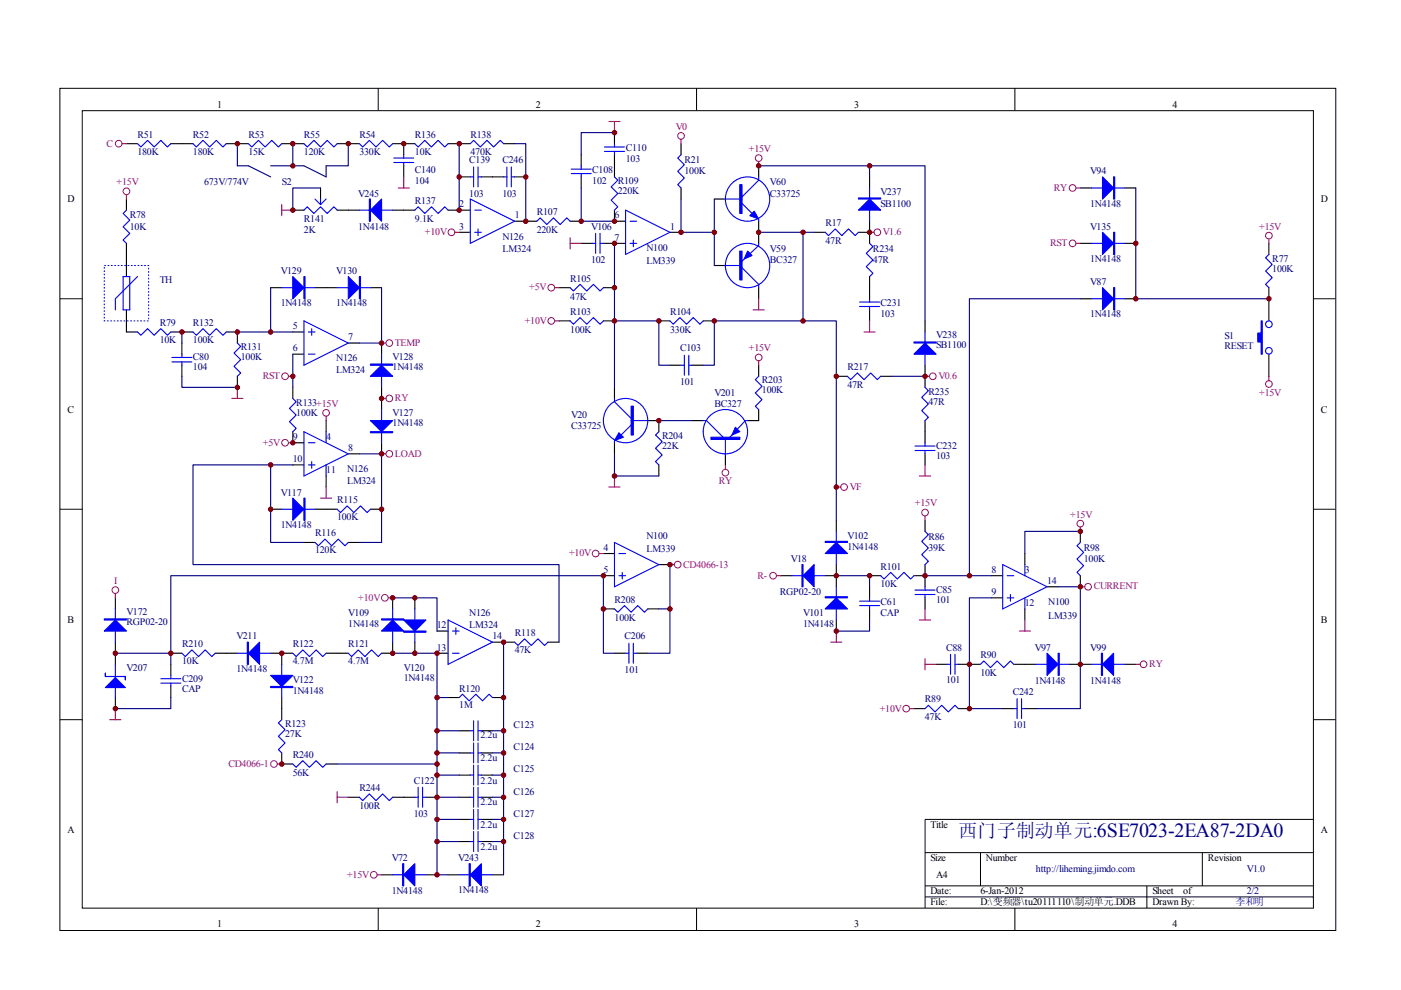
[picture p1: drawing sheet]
<svg xmlns="http://www.w3.org/2000/svg" width="297mm" height="210mm" viewBox="0 0 297 210" stroke-linecap="round" stroke-linejoin="round" font-family="sans-serif">
<g fill="none" stroke="#000" stroke-width=".21">
<path d="M12.7 18.7h270.5v178.6h-270.5zM80.2 18.7v4.7M147.7 18.7v4.7M215.2 18.7v4.7M17.4 23.5h261.1v169h-261.1zM12.7 63.3h4.7M278.4 63.3h4.7M12.7 108h4.7M278.4 108h4.7M12.7 152.6h4.7M278.4 152.6h4.7M278.4 173.7h-82.3v18.8"/>
<path d="M80.2 192.5v4.7M147.7 192.5v4.7M196.1 180.8h82.3M196.1 187.8h82.3M196.1 190.2h82.3M207.9 180.8v7M215.2 192.5v4.7M243.2 187.8v4.7M254.9 180.8v7"/>
</g>
<g fill="none" stroke="#000" stroke-width=".23">
<path d="M26.8 30.5h2.4M36.2 30.5h4.7M48 30.5h4.7M59.7 30.5h4.7M68 39.9v2.3M71.5 30.5h4.7M83.2 30.5h4.8M85.6 30.5v2.3M85.6 35.2v2.3M95 30.5h4.7M97.4 37.5h2.3M102.1 37.5h4.7"/>
<path d="M106.8 30.5h2.3M109.1 37.5h2.4M123.2 32.8v2.4M123.2 37.5v2.4M130.3 28.1v2.4M130.3 32.8v4.7M144.4 30.5v2.3M144.4 39.9v2.3M160.9 35.2v2.3M184.4 37.5v2.4M229 39.9h2.4M238.5 39.9h2.3"/>
<path d="M26.8 42.2v2.4M26.8 51.6v7M62.1 44.6h2.3M71.5 44.6h4.7M83.2 44.6h4.8M95 44.6h4.7M97.4 49.3h2.3M109.1 46.9h4.7M120.9 46.9h2.3M123.2 51.6h2.4M127.9 51.6h4.7M130.3 44.6v2.3h2.3"/>
<path d="M142 49.3h2.4M151.4 42.2h2.4M151.4 56.3h2.4M160.9 46.9v4.7M172.6 49.3h2.4M182 49.3h2.4M184.4 46.9v4.7M184.4 58.6v4.7M229 51.6h2.4M238.5 51.6h2.3M269 51.6v2.3M26.8 65.7v4.7h2.4"/>
<path d="M36.2 70.4h4.7M38.6 72.7v2.4M38.6 77.4v2.4M48 70.4h2.3v2.3M50.3 79.8v2.3M57.4 61h2.3M62.1 70.4h2.3M62.1 75.1h2.3M66.8 61h4.7M73.8 72.7h2.4M78.5 61h2.4M80.9 72.7v2.4"/>
<path d="M118.5 68h2.4M118.5 61h2.4M127.9 68h2.4M127.9 61h2.4M139.7 68h2.3M142 77.4h2.4M146.7 77.4h2.4M149.1 68h2.3M160.9 61v2.3M160.9 77.4v2.4M177.3 79.8h2.4M184.4 65.7v2.3"/>
<path d="M186.7 79.8h2.4M196.1 68v2.4M196.1 77.4v4.7M229 63.3h2.4M238.5 63.3h2.3M269 61v7M269 75.1v4.7M62.1 82.1v2.4M62.1 91.5v2.4h2.3M62.1 98.6h2.3M69.1 89.2v2.3M73.8 96.2h2.4"/>
<path d="M80.9 82.1v4.7M80.9 93.9v2.3M130.3 82.1v2.4M130.3 93.9v2.3M137.3 89.2h2.4v2.3M139.7 98.6v2.3M146.7 89.2h2.4M153.8 96.2v2.4M160.9 86.8v2.4h-2.4M196.1 89.2v4.7M196.1 96.2v2.4M57.4 108h2.3"/>
<path d="M64.4 115h2.4M66.8 108h4.7M69.1 100.9v2.4M73.8 115h2.4M78.5 108h2.4M127.9 117.4h2.4M139.7 119.7h2.3M177.3 110.3v2.4M177.3 119.7v4.7M196.1 110.3v2.4M196.1 119.7v4.7M217.3 117.4v2.3"/>
<path d="M229 112.7v2.3M24.5 126.8v2.3M24.5 136.2v4.7M36.2 138.5h2.4M45.6 138.5h4.7M57.4 138.5h4.7M59.7 138.5v2.4M69.1 138.5h4.7M83.2 136.2v2.3h-2.3M83.2 126.8v2.3M88 126.8v2.3M88 136.2v2.3"/>
<path d="M92.7 138.5h2.3M92.7 133.8h2.3M104.4 136.2h4.7M116.2 136.2h2.3M127.9 122.1h2.4M127.9 129.1h2.4M130.3 138.5h2.3M135 138.5h2.3M137.3 129.1h2.4M165.6 122.1h2.3M175 122.1h2.3M177.3 131.5v2.3"/>
<path d="M184.4 124.4v2.4M184.4 129.1v2.4M184.4 122.1h2.3M193.8 122.1h2.3M196.1 126.8v2.3M210.2 122.1h2.4M210.2 126.8h2.4M217.3 129.1v2.4M222 124.4h2.3M229 122.1v2.3M24.5 147.9v2.3M36.2 140.9v2.3"/>
<path d="M36.2 145.5v2.4M59.7 147.9v4.7M59.7 159.6v2.4h2.4M95 147.9h2.4M97.4 154.9h2.3M97.4 159.6h2.3M102.1 154.9h2.3M102.1 159.6h2.3M104.4 147.9h2.4M193.8 150.2h2.3M198.5 140.9h2.3M203.2 140.9h4.7"/>
<path d="M203.2 150.2h2.3M212.6 150.2h2.3M214.9 140.9h4.7M217.3 150.2h2.3M226.7 140.9h4.7M238.5 140.9h2.3M69.1 162h2.4M73.8 169h2.4M83.2 169h4.8M90.3 169h2.4M97.4 169h2.3M97.4 178.4h2.3"/>
<path d="M97.4 164.3h2.3M97.4 173.7h2.3M102.1 169h2.3M102.1 178.4h2.3M102.1 164.3h2.3M102.1 173.7h2.3M80.9 185.5h2.3M90.3 185.5h2.4M95 185.5h2.4M104.4 185.5h2.4"/>
</g>
<g fill="none" stroke="#00f" stroke-width=".23">
<path d="M29.2 30.5l.7 .7 1.4-1.4 1.4 1.4 1.4-1.4 1.4 1.4 .7-.7M40.9 30.5l.7 .7 1.4-1.4 1.4 1.4 1.5-1.4 1.4 1.4 .7-.7M52.7 30.5l.7 .7 1.4-1.4 1.4 1.4 1.4-1.4 1.4 1.4 .7-.7M64.4 30.5l.7 .7 1.5-1.4 1.4 1.4 1.4-1.4 1.4 1.4 .7-.7M76.2 30.5l.7 .7 1.4-1.4 1.4 1.4 1.4-1.4 1.4 1.4 .7-.7M83.5 33.5h4.2M83.5 34.5h4.2M85.6 32.8v.7M85.6 34.5v.7M88 30.5l.7 .7 1.4-1.4 1.4 1.4 1.4-1.4 1.4 1.4 .7-.7M99.7 30.5l.7-.7 1.4 1.4 1.4-1.4 1.4 1.4 1.5-1.4 .7 .7M99.7 37.5h.7"/>
<path d="M100.4 35.4v4.2M101.4 37.5h.7M101.4 35.4v4.2M106.8 37.5h.7M107.5 35.4v4.2M108.4 37.5h.7M108.4 35.4v4.2M121.1 35.9h4.2M121.1 36.8h4.2M123.2 35.2v.7M123.2 36.8v.7M128.2 31.2h4.2"/>
<path d="M128.2 32.1h4.2M130.3 37.5l.7 .7-1.4 1.4 1.4 1.4-1.4 1.4 1.4 1.5-.7 .7M130.3 30.5v.7M130.3 32.1v.7M144.4 32.8l-.7 .7 1.4 1.4-1.4 1.4 1.4 1.4-1.4 1.5 .7 .7M160.9 37.5v.7l-3.6 3.5M184.4 39.9v7M231.4 39.9h7.1M26.1 58.6h1.4v7.1h-1.4zM26.8 44.6l-.7 .7 1.4 1.4-1.4 1.4 1.4 1.4-1.4 1.4 .7 .7M29.2 58.6l-4.7 4.7v2.4M64.4 44.6l.7-.7 1.5 1.4 1.4-1.4 1.4 1.4 1.4-1.4 .7 .7"/>
<path d="M66.8 42.2l1.2 1.2M68 42.2v1.2M69.1 42.2l-1.1 1.2M76.2 44.6h7M88 44.6l.7-.7 1.4 1.4 1.4-1.4 1.4 1.4 1.4-1.4 .7 .7M99.7 42.2l9.4 4.7-9.4 4.7zM100.7 44.6h1.4M100.7 49.3h1.4M101.4 48.5v1.5M113.8 46.9l.7-.7 1.4 1.4 1.4-1.4 1.5 1.4 1.4-1.4 .7 .7M125.6 51.6h.7M126.3 49.5v4.2"/>
<path d="M127.2 51.6h.7M127.2 49.5v4.2M132.6 44.6l9.4 4.7-9.4 4.6zM133.6 46.9h1.4M133.6 51.6h1.4M134.3 50.9v1.4M153.6 56.3h3.3M153.8 42.2h3.5M157.3 56.8l3.6 3.5v.7M157.3 43.1l2.1 2.2M160.9 51.6v.5l-3.6 3.3M160.9 46.4v.5"/>
<path d="M175 49.3l.7 .7 1.4-1.5 1.4 1.5 1.4-1.5 1.4 1.5 .7-.7M184.4 51.6l.7 .7-1.4 1.4 1.4 1.4-1.4 1.4 1.4 1.4-.7 .7M231.4 51.6h7.1M269 53.9l-.7 .8 1.4 1.4-1.4 1.4 1.4 1.4-1.4 1.4 .7 .7M29.2 70.4l.7 .7 1.4-1.4 1.4 1.4 1.4-1.4 1.4 1.4 .7-.7M36.4 75.8h4.3M36.4 76.7h4.3M38.6 75.1v.7M38.6 76.7v.7M40.9 70.4l.7 .7 1.4-1.4 1.4 1.4 1.5-1.4 1.4 1.4 .7-.7M50.3 72.7l.7 .7-1.4 1.5 1.4 1.4-1.4 1.4 1.4 1.4-.7 .7M59.7 61h7.1"/>
<path d="M64.4 68l9.4 4.7-9.4 4.7zM65.4 75.1h1.4M65.4 70.4h1.4M66.1 69.7v1.4M71.5 61h7M80.9 75.1v7M120.9 68l.7 .7 1.4-1.4 1.4 1.4 1.4-1.4 1.4 1.4 .7-.7M120.9 61l.7 .7 1.4-1.4 1.4 1.4 1.4-1.4 1.4 1.4 .7-.7M142 68l.7 .7 1.5-1.4 1.4 1.4 1.4-1.4 1.4 1.4 .7-.7M144.4 77.4h.7M145.1 75.3v4.2M146 77.4h.7"/>
<path d="M146 75.3v4.2M160.9 79.8l-.8 .7 1.5 1.4-1.5 1.4 1.5 1.4-1.5 1.4 .8 .7M179.7 79.8l.7 .7 1.4-1.4 1.4 1.4 1.4-1.4 1.4 1.4 .7-.7M182.3 64h4.2M182.3 65h4.2M184.4 63.3v.7M184.4 65v.7M196.1 70.4v7M231.4 63.3h7.1M62.1 84.5l.7 .7-1.4 1.4 1.4 1.4-1.4 1.4 1.4 1.4-.7 .7M64.4 91.5l9.4 4.7-9.4 4.7zM65.4 93.9h1.4"/>
<path d="M65.4 98.6h1.4M66.1 97.9v1.4M69.1 91.5v2.4M69.1 98.6v2.3M80.9 86.8v7.1M130.3 84.5v.7l3.5 3.5M130.3 93.4v.5M133.8 90.1l-2.1 2.1M133.8 89.2h3.5M139.7 91.5l-.7 .7 1.4 1.4-1.4 1.5 1.4 1.4-1.4 1.4 .7 .7M149.1 89.2h.7l3.5 3.5M153.8 93.2v3.3"/>
<path d="M158.5 89.2h-.5l-3.3 3.5M194 94.6h4.2M194 95.5h4.2M196.1 82.1l.7 .7-1.4 1.4 1.4 1.5-1.4 1.4 1.4 1.4-.7 .7M196.1 93.9v.7M196.1 95.5v.7M59.7 108h7.1M66.8 115l.7 .7 1.4-1.4 1.4 1.4 1.4-1.4 1.4 1.4 .7-.7M71.5 108l.7 .7 1.4-1.4 1.4 1.4 1.4-1.4 1.4 1.4 .7-.7M130.3 115l9.4 4.7-9.4 4.7zM131.2 117.4h1.4M177.3 112.7v7"/>
<path d="M196.1 112.7l.7 .7-1.4 1.4 1.4 1.4-1.4 1.4 1.4 1.4-.7 .7M212.6 119.7l9.4 4.7-9.4 4.7zM217.3 119.7v2.4M229 115l-.7 .7 1.5 1.4-1.5 1.4 1.5 1.4-1.5 1.5 .7 .7M24.5 129.1v7.1M38.6 138.5l.7 .7 1.4-1.4 1.4 1.4 1.4-1.4 1.4 1.4 .7-.7M50.3 138.5h7.1M62.1 138.5l.7 .7 1.4-1.4 1.4 1.4 1.4-1.4 1.4 1.4 .7-.7M73.8 138.5l.7 .7 1.5-1.4 1.4 1.4 1.4-1.4 1.4 1.4 .7-.7M83.2 129.1v7.1M88 129.1v7.1M95 131.5l9.4 4.7-9.4 4.7z"/>
<path d="M95.9 138.5h1.5M95.9 133.8h1.5M96.7 133.1v1.4M109.1 136.2l.7 .7 1.4-1.5 1.4 1.5 1.5-1.5 1.4 1.5 .7-.7M130.3 129.1l.7 .7 1.4-1.4 1.4 1.4 1.4-1.4 1.4 1.4 .7-.7M131.2 122.1h1.4M131.9 121.4v1.4M132.6 138.5h.7M133.3 136.4v4.2M134.3 136.4v4.2M134.3 138.5h.7M167.9 122.1h7.1"/>
<path d="M177.3 124.4v7.1M182.3 127.5h4.2M182.3 128.4h4.2M184.4 126.8v.7M184.4 128.4v.7M186.7 122.1l.7 .7 1.4-1.4 1.4 1.4 1.5-1.4 1.4 1.4 .7-.7M194 125.1h4.2M194 126.1h4.2M196.1 124.4v.7M196.1 126.1v.7M201.5 138.7v4.3M202.5 138.7v4.3"/>
<path d="M213.5 122.1h1.4M213.5 126.8h1.4M214.2 126.1v1.4M217.3 126.8v2.3M24.5 140.9v7M34.1 143.9h4.2M34.1 144.8h4.2M36.2 143.2v.7M36.2 144.8v.7M59.7 152.6l-.7 .7 1.4 1.4-1.4 1.4 1.4 1.4-1.4 1.4 .7 .7M59.7 140.9v7M97.4 147.9l.7-.7 1.4 1.4 1.4-1.4 1.4 1.4 1.4-1.4 .7 .7"/>
<path d="M99.7 154.9h.7M99.7 159.6h.7M100.4 152.8v4.3M100.4 157.5v4.3M101.4 152.8v4.3M101.4 157.5v4.3M101.4 154.9h.7M101.4 159.6h.7M196.1 150.2l.7-.7 1.4 1.4 1.5-1.4 1.4 1.4 1.4-1.4 .7 .7M200.8 140.9h.7M202.5 140.9h.7M207.9 140.9l.7-.8 1.4 1.5 1.4-1.5 1.4 1.5 1.4-1.5 .7 .8"/>
<path d="M214.9 150.2h.7M215.6 148.1v4.3M216.6 150.2h.7M216.6 148.1v4.3M219.6 140.9h7.1M231.4 140.9h7.1M62.1 162l.7 .7 1.4-1.4 1.4 1.4 1.4-1.4 1.4 1.4 .7-.7M76.2 169l.7 .7 1.4-1.4 1.4 1.4 1.4-1.4 1.4 1.4 .7-.7M88 169h.7M88.7 166.9v4.2M89.6 169h.7M89.6 166.9v4.2"/>
<path d="M99.7 169h.7M99.7 178.4h.7M99.7 164.3h.7M99.7 173.7h.7M100.4 162.2v4.3M100.4 166.9v4.2M100.4 171.6v4.2M100.4 176.3v4.2M101.4 162.2v4.3M101.4 166.9v4.2M101.4 171.6v4.2M101.4 176.3v4.2"/>
<path d="M101.4 169h.7M101.4 178.4h.7M101.4 164.3h.7M101.4 173.7h.7M83.2 185.5h7.1M97.4 185.5h7"/>
<circle cx="158.5" cy="56.3" r="4.7"/>
<circle cx="158.5" cy="42.2" r="4.7"/>
<circle cx="269" cy="68.7" r=".71"/>
<circle cx="269" cy="74.4" r=".7"/>
<circle cx="132.6" cy="89.2" r="4.7"/>
<circle cx="153.8" cy="91.5" r="4.7"/>
</g>
<g fill="none" stroke="#000080" stroke-width=".23">
<path d="M50.3 30.5v4.7h2.4l4.7 2.3M62.1 30.5v4.7M68 39.9h-5.9v4.7M73.8 30.5v4.7h-4.7v2.3l-4.7-2.3h-7M97.4 30.5v14.1M109.1 30.5h2.4v16.4M123.2 39.9v7h7.1M130.3 28.1h-7.1v4.7M160.9 35.2h23.5v2.3M184.4 35.2h11.7v32.8M240.8 39.9v23.4h28.2M130.3 51.6v30.5"/>
<path d="M144.4 42.2v7.1h7M151.4 42.2v14.1M160.9 49.3h11.7M170.3 49.3v18.7h-18.9v9.4h-2.3M38.6 79.8v2.3h11.7M38.6 70.4v2.3M50.3 70.4h11.8M57.4 61v9.4M62.1 75.1v7M80.9 61v11.7h-4.7M130.3 68h9.4v9.4h2.3M170.3 68h7v42.3"/>
<path d="M189.1 79.8h7M229 63.3h-23.5v58.8M57.4 98.6h-16.5v21.1h77.6v16.5M62.1 98.6h-4.7v16.4h7M76.2 96.2h4.7v18.8h-4.7M130.3 96.2v4.7h9.4M139.7 89.2h7M142 119.7v18.8h-4.7M229 112.7h-11.7v4.7M24.5 138.5h11.7v2.4M36.2 138.5v-16.4h91.7v16.4h2.4M83.2 138.5h9.5v47h2.3"/>
<path d="M83.2 126.8h9.5v7M106.8 136.2v49.3M139.7 129.1h2.3M177.3 122.1h7.1v2.3M184.4 131.5v2.3h-7.1M196.1 122.1h14.1M210.2 126.8h-4.7v23.4h7.1M224.3 124.4h4.7v25.8h-9.4M36.2 147.9v2.3h-11.7M92.7 154.9h4.7M92.7 147.9h2.3M92.7 159.6h4.7"/>
<path d="M104.4 154.9h2.4M104.4 159.6h2.4M71.5 162h21.2M92.7 169h4.7M92.7 164.3h4.7M92.7 173.7h4.7M92.7 178.4h4.7M104.4 169h2.4M104.4 164.3h2.4M104.4 173.7h2.4M104.4 178.4h2.4"/>
</g>
<g fill="#800000" stroke="#800000" stroke-width=".21">
<circle cx="50.3" cy="30.5" r=".47"/>
<circle cx="62.1" cy="30.5" r=".47"/>
<circle cx="73.8" cy="30.5" r=".47"/>
<circle cx="62.1" cy="35.2" r=".47"/>
<circle cx="97.4" cy="30.5" r=".47"/>
<circle cx="97.4" cy="37.5" r=".47"/>
<circle cx="111.5" cy="37.5" r=".47"/>
<circle cx="97.4" cy="44.6" r=".47"/>
<circle cx="62.1" cy="44.6" r=".47"/>
<circle cx="85.6" cy="30.5" r=".47"/>
<circle cx="111.5" cy="46.9" r=".47"/>
<circle cx="184.4" cy="49.3" r=".47"/>
<circle cx="160.9" cy="35.2" r=".47"/>
<circle cx="160.9" cy="49.3" r=".47"/>
<circle cx="130.3" cy="28.1" r=".47"/>
<circle cx="123.2" cy="46.9" r=".47"/>
<circle cx="130.3" cy="46.9" r=".47"/>
<circle cx="144.4" cy="49.2" r=".47"/>
<circle cx="151.4" cy="49.3" r=".47"/>
<circle cx="139.7" cy="68" r=".47"/>
<circle cx="151.4" cy="68" r=".47"/>
<circle cx="170.3" cy="49.3" r=".47"/>
<circle cx="130.3" cy="51.6" r=".47"/>
<circle cx="130.3" cy="61" r=".47"/>
<circle cx="50.3" cy="70.4" r=".47"/>
<circle cx="80.9" cy="72.7" r=".47"/>
<circle cx="57.4" cy="70.4" r=".47"/>
<circle cx="80.9" cy="108" r=".47"/>
<circle cx="80.9" cy="84.5" r=".47"/>
<circle cx="57.4" cy="108" r=".47"/>
<circle cx="130.3" cy="68" r=".47"/>
<circle cx="139.7" cy="89.2" r=".47"/>
<circle cx="130.3" cy="100.9" r=".47"/>
<circle cx="127.9" cy="129.1" r=".47"/>
<circle cx="142" cy="129.1" r=".47"/>
<circle cx="142" cy="119.7" r=".47"/>
<circle cx="229.1" cy="140.8" r=".47"/>
<circle cx="229.1" cy="124.4" r=".47"/>
<circle cx="229.1" cy="112.7" r=".47"/>
<circle cx="170.3" cy="68" r=".47"/>
<circle cx="80.9" cy="96.2" r=".47"/>
<circle cx="205.5" cy="150.2" r=".47"/>
<circle cx="269" cy="63.3" r=".47"/>
<circle cx="240.8" cy="63.3" r=".47"/>
<circle cx="240.8" cy="51.6" r=".47"/>
<circle cx="205.5" cy="122.1" r=".47"/>
<circle cx="62.1" cy="93.9" r=".47"/>
<circle cx="62.1" cy="79.8" r=".47"/>
<circle cx="59.7" cy="138.5" r=".47"/>
<circle cx="57.4" cy="98.6" r=".47"/>
<circle cx="106.8" cy="136.2" r=".47"/>
<circle cx="106.8" cy="147.9" r=".47"/>
<circle cx="92.7" cy="185.5" r=".47"/>
<circle cx="106.8" cy="169" r=".47"/>
<circle cx="106.8" cy="154.9" r=".47"/>
<circle cx="92.7" cy="154.9" r=".47"/>
<circle cx="92.7" cy="147.9" r=".47"/>
<circle cx="106.8" cy="159.6" r=".47"/>
<circle cx="106.8" cy="164.3" r=".47"/>
<circle cx="106.8" cy="173.7" r=".47"/>
<circle cx="106.8" cy="178.4" r=".47"/>
<circle cx="92.7" cy="173.7" r=".47"/>
<circle cx="92.7" cy="178.4" r=".47"/>
<circle cx="127.9" cy="122.1" r=".47"/>
<circle cx="36.2" cy="138.5" r=".47"/>
<circle cx="83.2" cy="126.8" r=".47"/>
<circle cx="88" cy="126.8" r=".47"/>
<circle cx="92.7" cy="138.5" r=".47"/>
<circle cx="83.2" cy="138.5" r=".47"/>
<circle cx="88" cy="138.5" r=".47"/>
<circle cx="92.7" cy="164.3" r=".47"/>
<circle cx="92.7" cy="169" r=".47"/>
<circle cx="24.5" cy="150.2" r=".47"/>
<circle cx="24.5" cy="138.5" r=".47"/>
<circle cx="177.3" cy="103.3" r=".47"/>
<circle cx="177.3" cy="79.8" r=".47"/>
<circle cx="184.4" cy="35.2" r=".47"/>
<circle cx="38.6" cy="70.4" r=".47"/>
<circle cx="50.3" cy="82.1" r=".47"/>
<circle cx="92.7" cy="159.6" r=".47"/>
<circle cx="92.7" cy="162" r=".47"/>
<circle cx="59.7" cy="162" r=".47"/>
<circle cx="196.1" cy="122.1" r=".47"/>
<circle cx="205.5" cy="140.8" r=".47"/>
<circle cx="196.1" cy="79.8" r=".47"/>
<circle cx="177.3" cy="122.1" r=".47"/>
<circle cx="184.4" cy="122.1" r=".47"/>
<circle cx="177.3" cy="133.8" r=".47"/>
</g>
<g fill="none" stroke="#a1006a" stroke-width=".23">
<path d="M25.9 30.5h.9M84.4 39.9h2.4M85.6 37.5v2.4M129.1 25.8h2.4M130.3 25.8v2.3M144.4 29.5v1M160.9 34.2v1M228.1 39.9h.9M26.8 41.3v.9M59.7 43.4v2.3M59.7 44.6h2.4M96.4 49.3h1"/>
<path d="M120.9 50.4v2.4M120.9 51.6h2.3M184.4 49.3h.9M228.1 51.6h.9M269 50.7v.9M61.1 79.8h1M80.9 72.7h.9M117.6 61h.9M117.6 68h.9M159.7 65.7h2.3M160.9 63.3v2.4M160.9 76.5v.9"/>
<path d="M183.2 70.4h2.3M184.4 68v2.4M196.1 79.8h1M269 79.8v.9M49.1 84.5h2.4M50.3 82.1v2.4M61.1 93.9h1M69.1 88.2v1M80.9 84.5h.9M80.9 96.2h.9M153.8 98.6v.9M196.1 98.6v2.3"/>
<path d="M68 105.6h2.3M69.1 103.3v2.3M127 117.4h.9M129.1 103.3h2.4M130.3 100.9v2.4M142 119.7h1M177.3 103.3h1M195 100.9h2.3M196.1 109.4v.9M229 111.7v1M24.5 125.8v1M82.3 126.8h.9"/>
<path d="M164.6 122.1h1M176.1 136.2h2.4M177.3 133.8v2.4M195 131.5h2.3M196.1 129.1v2.4M196.1 139.7v2.3M216.1 133.8h2.4M217.3 131.5v2.3M229 124.4h1M23.3 152.6h2.3M24.5 150.2v2.4M192.8 150.2h1"/>
<path d="M196.1 140.9h2.4M240.8 140.9h.9M58.8 162h.9M71.5 167.9v2.3M71.5 169h2.3M80 185.5h.9"/>
</g>
<g fill="none" stroke="#a1006a" stroke-width=".21">
<circle cx="25.2" cy="30.5" r=".71"/>
<circle cx="144.4" cy="28.8" r=".71"/>
<circle cx="160.9" cy="33.5" r=".71"/>
<circle cx="227.4" cy="39.9" r=".7"/>
<circle cx="26.8" cy="40.6" r=".71"/>
<circle cx="95.7" cy="49.2" r=".71"/>
<circle cx="186" cy="49.2" r=".71"/>
<circle cx="227.4" cy="51.6" r=".71"/>
<circle cx="269" cy="50" r=".7"/>
<circle cx="60.4" cy="79.8" r=".71"/>
<circle cx="82.5" cy="72.7" r=".71"/>
<circle cx="116.9" cy="68" r=".71"/>
<circle cx="116.9" cy="61" r=".7"/>
<circle cx="160.9" cy="75.8" r=".71"/>
<circle cx="197.8" cy="79.8" r=".71"/>
<circle cx="60.4" cy="93.9" r=".71"/>
<circle cx="69.1" cy="87.5" r=".71"/>
<circle cx="82.5" cy="96.2" r=".71"/>
<circle cx="82.5" cy="84.5" r=".71"/>
<circle cx="269" cy="81.4" r=".7"/>
<circle cx="126.3" cy="117.4" r=".71"/>
<circle cx="143.7" cy="119.7" r=".71"/>
<circle cx="153.8" cy="100.2" r=".7"/>
<circle cx="179" cy="103.3" r=".71"/>
<circle cx="196.1" cy="108.7" r=".71"/>
<circle cx="229" cy="111" r=".7"/>
<circle cx="24.5" cy="125.1" r=".7"/>
<circle cx="81.6" cy="126.8" r=".71"/>
<circle cx="163.9" cy="122.1" r=".7"/>
<circle cx="230.7" cy="124.4" r=".7"/>
<circle cx="192.1" cy="150.2" r=".7"/>
<circle cx="242.5" cy="140.8" r=".71"/>
<circle cx="58.1" cy="162" r=".7"/>
<circle cx="79.3" cy="185.5" r=".71"/>
</g>
<g fill="#00f" stroke="#00f" stroke-width=".23">
<path d="M78.5 44.6l2.4-2.4v4.7z"/>
<path d="M159.9 44.8l1 1.6-1.9-.7z"/>
<path d="M158.5 53.2l.9 1-1.6 .7z"/>
<path d="M184.4 42.2l2.3 2.4h-4.7z"/>
<path d="M62.1 58.6l2.3 2.4-2.3 2.3z"/>
<path d="M73.8 58.6l2.4 2.4-2.4 2.3z"/>
<path d="M78.5 79.8l2.4-2.4 2.3 2.4z"/>
<path d="M78.5 89.2h4.7l-2.3 2.3z"/>
<path d="M62.1 105.6l2.3 2.4-2.3 2.3z"/>
<path d="M22.1 133.8l2.4-2.3 2.3 2.3z"/>
<path d="M22.3 145.8l2.2-2.1 2.1 2.1z"/>
<path d="M52.7 138.5l2.3-2.3v4.7z"/>
<path d="M99.7 185.5l2.4-2.4v4.7z"/>
<path d="M85.6 185.5l2.4-2.4v4.7z"/>
<path d="M83.2 131.5l2.4 2.3h-4.7z"/>
<path d="M57.4 143.2h4.7l-2.4 2.3z"/>
<path d="M131.2 91.8l1 .9-1.9 .7z"/>
<path d="M175 117.4l2.3-2.4 2.4 2.4z"/>
<path d="M175 129.1l2.3-2.3 2.4 2.3z"/>
<path d="M222 138.5l2.3 2.4-2.3 2.3z"/>
<path d="M233.8 140.9l2.3-2.4v4.7z"/>
<path d="M170.3 122.1l2.3-2.4v4.7z"/>
<path d="M233.8 37.5l2.3 2.4-2.3 2.3z"/>
<path d="M233.8 49.3l2.3 2.3-2.3 2.3z"/>
<path d="M233.8 61l2.3 2.3-2.3 2.4z"/>
<path d="M155.9 90.6l1 .9-1.7 .7z"/>
<path d="M85.6 131.5h4.7l-2.3 2.3z"/>
<path d="M193.8 75.1l2.3-2.4 2.4 2.4z"/>
<path d="M78.3 42.2h.2v4.7h-.2z" fill-rule="evenodd"/>
<path d="M156.9 39.2h.4v6.1h-.4z" fill-rule="evenodd"/>
<path d="M156.9 53.2h.4v6.1h-.4z" fill-rule="evenodd"/>
<path d="M182 42h4.7v.2h-4.7z" fill-rule="evenodd"/>
<path d="M64.4 58.6h.3v4.7h-.3z" fill-rule="evenodd"/>
<path d="M76.2 58.6h.2v4.7h-.2z" fill-rule="evenodd"/>
<path d="M78.5 77.2h4.7v.2h-4.7z" fill-rule="evenodd"/>
<path d="M78.5 91.5h4.7v.3h-4.7z" fill-rule="evenodd"/>
<path d="M64.4 105.6h.3v4.7h-.3z" fill-rule="evenodd"/>
<path d="M22.1 131.2h4.7v.3h-4.7z" fill-rule="evenodd"/>
<path d="M22.3 142.7v.7h4.3v.7v-.7h-4.3z" fill-rule="evenodd"/>
<path d="M52.4 136.2h.3v4.7h-.3z" fill-rule="evenodd"/>
<path d="M99.5 183.1h.2v4.7h-.2z" fill-rule="evenodd"/>
<path d="M85.4 183.1h.2v4.7h-.2z" fill-rule="evenodd"/>
<path d="M80.9 131.2h4.7v.3h-4.7z" fill-rule="evenodd"/>
<path d="M57.4 145.5h4.7v.3h-4.7z" fill-rule="evenodd"/>
<path d="M133.8 86.1h.5v6.1h-.5z" fill-rule="evenodd"/>
<path d="M175 114.8h4.7v.2h-4.7z" fill-rule="evenodd"/>
<path d="M175 126.5h4.7v.3h-4.7z" fill-rule="evenodd"/>
<path d="M224.3 138.5h.3v4.7h-.3z" fill-rule="evenodd"/>
<path d="M233.5 138.5h.3v4.7h-.3z" fill-rule="evenodd"/>
<path d="M170 119.7h.3v4.7h-.3z" fill-rule="evenodd"/>
<path d="M267.4 68h.2v7.1h-.2v-2.6h-.7v-1.9h.7z" fill-rule="evenodd"/>
<path d="M236.1 37.5h.2v4.7h-.2z" fill-rule="evenodd"/>
<path d="M236.1 49.3h.2v4.6h-.2z" fill-rule="evenodd"/>
<path d="M236.1 61h.2v4.7h-.2z" fill-rule="evenodd"/>
<path d="M150.7 92.7h6.2v.5h-6.2z" fill-rule="evenodd"/>
<path d="M85.6 133.8h4.7v.2h-4.7z" fill-rule="evenodd"/>
<path d="M193.8 72.5h4.7v.2h-4.7z" fill-rule="evenodd"/>
</g>
<path d="M22.1 56.3h9.4v11.7h-9.4v-11.7" fill="none" stroke="#00f" stroke-width=".21" stroke-dasharray=".4 .4 .4 .4 .4 .4 .4 .4" stroke-linecap="butt"/>
<text font-size="4" fill="#000080" x="203.2" y="177.4">西门子制动单元:6SE7023-2EA87-2DA0</text>
<g font-size="2.1">
<text x="46.1" y="22.9">1</text>
<text x="113.6" y="22.9">2</text>
<text x="181.1" y="22.9">3</text>
<text x="248.6" y="22.9">4</text>
<text x="14.3" y="42.8">D</text>
<text x="280.1" y="42.8">D</text>
<text x="14.3" y="87.5">C</text>
<text x="280.1" y="87.5">C</text>
<text x="14.3" y="132.1">B</text>
<text x="280.1" y="132.1">B</text>
<text x="14.3" y="176.7">A</text>
<text x="197.3" y="175.5">Title</text>
<text x="280.1" y="176.7">A</text>
<text x="197.3" y="182.6">Size</text>
<text x="209" y="182.6">Number</text>
<text x="256.1" y="182.6">Revision</text>
<text x="197.3" y="189.6">Date:</text>
<text x="197.3" y="192">File:</text>
<text x="198.5" y="186.1">A4</text>
<text x="207.9" y="189.6">6-Jan-2012</text>
<text x="207.9" y="192">D:\变频器\tu20111110\制动单元.DDB</text>
<text x="244.3" y="189.6">Sheet</text>
<text x="244.3" y="192">Drawn By:</text>
<text x="250.9" y="189.6">of</text>
<text x="46.1" y="196.6">1</text>
<text x="113.6" y="196.6">2</text>
<text x="181.1" y="196.6">3</text>
<text x="248.6" y="196.6">4</text>
</g>
<g font-size="2.1" fill="#000080">
<text x="29.1" y="29.2">R51</text>
<text x="40.9" y="29.2">R52</text>
<text x="52.7" y="29.2">R53</text>
<text x="64.4" y="29.2">R55</text>
<text x="76.2" y="29.2">R54</text>
<text x="88" y="29.2">R136</text>
<text x="99.7" y="29.2">R138</text>
<text x="29.1" y="32.9">180K</text>
<text x="40.9" y="32.9">180K</text>
<text x="52.7" y="32.9">15K</text>
<text x="64.4" y="32.9">120K</text>
<text x="76.2" y="32.9">330K</text>
<text x="88" y="32.9">10K</text>
<text x="99.5" y="34.6">C139</text>
<text x="99.7" y="32.9">470K</text>
<text x="106.5" y="34.6">C246</text>
<text x="132.7" y="32">C110</text>
<text x="132.7" y="34.4">103</text>
<text x="145.1" y="34.6">R21</text>
<text x="43.3" y="39.3">673V/774V</text>
<text x="59.8" y="39.3">S2</text>
<text x="75.9" y="41.7">V245</text>
<text x="88" y="36.7">C140</text>
<text x="88" y="39">104</text>
<text x="99.5" y="41.7">103</text>
<text x="106.5" y="41.7">103</text>
<text x="125.6" y="36.7">C108</text>
<text x="125.6" y="39">102</text>
<text x="131" y="39">R109</text>
<text x="131" y="41.2">220K</text>
<text x="145.1" y="36.9">100K</text>
<text x="163.2" y="39.3">V60</text>
<text x="163.2" y="41.7">C33725</text>
<text x="186.7" y="41.4">V237</text>
<text x="231.1" y="36.9">V94</text>
<text x="27.5" y="46.3">R78</text>
<text x="64.4" y="47">R141</text>
<text x="88" y="43.3">R137</text>
<text x="88" y="47">9.1K</text>
<text x="97.4" y="44">2</text>
<text x="109.1" y="46.3">1</text>
<text x="113.8" y="45.6">R107</text>
<text x="130.3" y="46.3">6</text>
<text x="186.7" y="43.8">SB1100</text>
<text x="231.1" y="43.8">1N4148</text>
<text x="27.5" y="48.7">10K</text>
<text x="64.4" y="49.4">2K</text>
<text x="75.9" y="48.7">1N4148</text>
<text x="97.4" y="48.7">3</text>
<text x="106.5" y="50.8">N126</text>
<text x="106.5" y="53.4">LM324</text>
<text x="113.8" y="49.4">220K</text>
<text x="125.3" y="48.7">V106</text>
<text x="130.3" y="51.1">7</text>
<text x="137.1" y="53.2">N100</text>
<text x="142.1" y="48.7">1</text>
<text x="163.2" y="53.4">V59</text>
<text x="175" y="48">R17</text>
<text x="175" y="51.7">47R</text>
<text x="185.1" y="53.4">R234</text>
<text x="231.1" y="48.7">V135</text>
<text x="33.9" y="60">TH</text>
<text x="59.5" y="58.1">V129</text>
<text x="71.3" y="58.1">V130</text>
<text x="120.9" y="59.7">R105</text>
<text x="125.3" y="55.7">102</text>
<text x="137.1" y="56">LM339</text>
<text x="163.2" y="55.7">BC327</text>
<text x="185.1" y="55.7">47R</text>
<text x="231.1" y="55.5">1N4148</text>
<text x="269.7" y="55.5">R77</text>
<text x="269.7" y="57.6">100K</text>
<text x="59.5" y="64.9">1N4148</text>
<text x="71.3" y="64.9">1N4148</text>
<text x="120.9" y="63.5">47K</text>
<text x="186.7" y="64.9">C231</text>
<text x="231.1" y="60.5">V87</text>
<text x="33.9" y="69.1">R79</text>
<text x="40.9" y="69.1">R132</text>
<text x="62.1" y="69.8">5</text>
<text x="120.9" y="66.7">R103</text>
<text x="120.9" y="70.5">100K</text>
<text x="142.1" y="66.7">R104</text>
<text x="142.1" y="70.5">330K</text>
<text x="186.7" y="67.2">103</text>
<text x="198.5" y="71.7">V238</text>
<text x="231.1" y="67.2">1N4148</text>
<text x="259.6" y="71.9">S1</text>
<text x="33.9" y="72.7">10K</text>
<text x="40.9" y="72.7">100K</text>
<text x="40.9" y="76.4">C80</text>
<text x="51.1" y="74.3">R131</text>
<text x="51.1" y="76.4">100K</text>
<text x="62.1" y="74.5">6</text>
<text x="71.3" y="76.6">N126</text>
<text x="73.8" y="72.2">7</text>
<text x="83.2" y="76.4">V128</text>
<text x="144.2" y="74.5">C103</text>
<text x="198.5" y="73.8">SB1100</text>
<text x="259.6" y="74">RESET</text>
<text x="40.9" y="78.5">104</text>
<text x="71.3" y="79.2">LM324</text>
<text x="83.2" y="78.5">1N4148</text>
<text x="144.2" y="81.5">101</text>
<text x="151.5" y="83.9">V201</text>
<text x="161.5" y="81.3">R203</text>
<text x="161.5" y="83.4">100K</text>
<text x="179.7" y="78.5">R217</text>
<text x="179.7" y="82.3">47R</text>
<text x="196.8" y="83.7">R235</text>
<text x="62.8" y="86">R133+15V</text>
<text x="62.8" y="88.2">100K</text>
<text x="83.2" y="88.2">V127</text>
<text x="121.1" y="88.6">V20</text>
<text x="151.5" y="86.3">BC327</text>
<text x="196.8" y="85.8">47R</text>
<text x="62.1" y="93.3">9</text>
<text x="69.2" y="93.3">4</text>
<text x="73.8" y="95.7">8</text>
<text x="83.2" y="90.3">1N4148</text>
<text x="121.1" y="90.9">C33725</text>
<text x="140.4" y="93.1">R204</text>
<text x="140.4" y="95.2">22K</text>
<text x="198.5" y="95.2">C232</text>
<text x="62.1" y="98">10</text>
<text x="69.2" y="100.3">11</text>
<text x="73.6" y="100.1">N126</text>
<text x="198.5" y="97.3">103</text>
<text x="59.5" y="105.1">V117</text>
<text x="71.5" y="106.7">R115</text>
<text x="73.6" y="102.7">LM324</text>
<text x="59.5" y="111.9">1N4148</text>
<text x="66.8" y="113.7">R116</text>
<text x="71.5" y="110.3">100K</text>
<text x="66.8" y="117.3">120K</text>
<text x="127.9" y="116.8">4</text>
<text x="137.1" y="114.2">N100</text>
<text x="137.1" y="117">LM339</text>
<text x="167.6" y="119.1">V18</text>
<text x="179.7" y="114.2">V102</text>
<text x="179.7" y="116.6">1N4148</text>
<text x="196.8" y="114.5">R86</text>
<text x="196.8" y="116.8">39K</text>
<text x="229.8" y="116.8">R98</text>
<text x="229.8" y="119.1">100K</text>
<text x="127.9" y="121.5">5</text>
<text x="186.7" y="120.7">R101</text>
<text x="186.7" y="124.6">10K</text>
<text x="198.5" y="125.7">C85</text>
<text x="210.2" y="121.5">8</text>
<text x="217.3" y="121.5">3</text>
<text x="222" y="123.9">14</text>
<text x="26.8" y="130.4">V172</text>
<text x="73.8" y="130.7">V109</text>
<text x="99.5" y="130.7">N126</text>
<text x="130.3" y="127.9">R208</text>
<text x="130.3" y="131.6">100K</text>
<text x="165.4" y="126.2">RGP02-20</text>
<text x="170.3" y="130.7">V101</text>
<text x="186.7" y="128.3">C61</text>
<text x="186.7" y="130.7">CAP</text>
<text x="198.5" y="127.9">101</text>
<text x="210.2" y="126.2">9</text>
<text x="217.3" y="128.5">12</text>
<text x="222.2" y="128.3">N100</text>
<text x="222.2" y="131.2">LM339</text>
<text x="26.8" y="132.5">RGP02-20</text>
<text x="38.6" y="137.3">R210</text>
<text x="50.1" y="135.6">V211</text>
<text x="62.1" y="137.3">R122</text>
<text x="73.8" y="137.3">R121</text>
<text x="73.8" y="133">1N4148</text>
<text x="92.6" y="133.2">12</text>
<text x="92.6" y="137.9">13</text>
<text x="99.5" y="133.2">LM324</text>
<text x="104.4" y="135.6">14</text>
<text x="109.1" y="134.9">R118</text>
<text x="132.4" y="135.6">C206</text>
<text x="170.3" y="133">1N4148</text>
<text x="200.6" y="137.9">C88</text>
<text x="219.4" y="137.9">V97</text>
<text x="231.1" y="137.9">V99</text>
<text x="26.8" y="142.2">V207</text>
<text x="38.6" y="140.7">10K</text>
<text x="50.1" y="142.4">1N4148</text>
<text x="62.1" y="140.7">4.7M</text>
<text x="73.8" y="140.7">4.7M</text>
<text x="85.6" y="142.2">V120</text>
<text x="109.1" y="138.4">47K</text>
<text x="132.4" y="142.6">101</text>
<text x="207.9" y="139.5">R90</text>
<text x="207.9" y="143.4">10K</text>
<text x="38.6" y="144.5">C209</text>
<text x="38.6" y="146.7">CAP</text>
<text x="62.1" y="144.7">V122</text>
<text x="62.1" y="147.1">1N4148</text>
<text x="85.6" y="144.3">1N4148</text>
<text x="97.4" y="146.7">R120</text>
<text x="196.1" y="148.9">R89</text>
<text x="200.6" y="144.7">101</text>
<text x="214.7" y="147.3">C242</text>
<text x="219.4" y="145">1N4148</text>
<text x="231.1" y="145">1N4148</text>
<text x="60.5" y="154.1">R123</text>
<text x="97.4" y="150.1">1M</text>
<text x="108.9" y="154.4">C123</text>
<text x="196.1" y="152.8">47K</text>
<text x="214.7" y="154.4">101</text>
<text x="60.5" y="156.2">27K</text>
<text x="62.1" y="160.7">R240</text>
<text x="101.9" y="156.5">2.2u</text>
<text x="101.9" y="161.4">2.2u</text>
<text x="108.9" y="159.1">C124</text>
<text x="62.1" y="164.4">56K</text>
<text x="76.2" y="167.7">R244</text>
<text x="87.7" y="166.1">C122</text>
<text x="101.9" y="166.1">2.2u</text>
<text x="108.9" y="163.8">C125</text>
<text x="76.2" y="171.5">100R</text>
<text x="87.7" y="173.2">103</text>
<text x="101.9" y="170.6">2.2u</text>
<text x="108.9" y="168.5">C126</text>
<text x="108.9" y="173.2">C127</text>
<text x="101.9" y="175.5">2.2u</text>
<text x="108.9" y="177.9">C128</text>
<text x="83.1" y="182.6">V72</text>
<text x="97.1" y="182.6">V243</text>
<text x="101.9" y="180.2">2.2u</text>
<text x="219.6" y="184.9">http://liheming.jimdo.com</text>
<text x="264.3" y="184.9">V1.0</text>
<text x="83.1" y="189.6">1N4148</text>
<text x="97.1" y="189.3">1N4148</text>
<text x="262" y="192">李和明</text>
<text x="264.3" y="189.6">2/2</text>
</g>
<g font-size="2.1" fill="#a1006a">
<text x="143.3" y="27.5">V0</text>
<text x="22.6" y="31.1">C</text>
<text x="158.7" y="32.3">+15V</text>
<text x="24.7" y="39.3">+15V</text>
<text x="223.4" y="40.5">RY</text>
<text x="90.1" y="49.9">+10V</text>
<text x="187.2" y="49.9">V1.6</text>
<text x="222.7" y="52.2">RST</text>
<text x="267" y="48.7">+15V</text>
<text x="112.2" y="61.6">+5V</text>
<text x="111.3" y="68.7">+10V</text>
<text x="83.7" y="73.3">TEMP</text>
<text x="158.7" y="74.5">+15V</text>
<text x="55.7" y="80.4">RST</text>
<text x="199" y="80.4">V0.6</text>
<text x="267" y="83.9">+15V</text>
<text x="83.7" y="85.1">RY</text>
<text x="55.7" y="94.5">+5V</text>
<text x="83.7" y="96.9">LOAD</text>
<text x="152.4" y="102.7">RY</text>
<text x="180.2" y="103.9">VF</text>
<text x="194" y="107.4">+15V</text>
<text x="226.9" y="109.7">+15V</text>
<text x="120.6" y="118">+10V</text>
<text x="24.2" y="123.9">I</text>
<text x="144.9" y="120.3">CD4066-13</text>
<text x="160.6" y="122.7">R-</text>
<text x="231.9" y="125">CURRENT</text>
<text x="75.9" y="127.4">+10V</text>
<text x="243.7" y="141.5">RY</text>
<text x="186.5" y="150.9">+10V</text>
<text x="48.4" y="162.6">CD4066-1</text>
<text x="73.6" y="186.1">+15V</text>
</g>
</svg>
